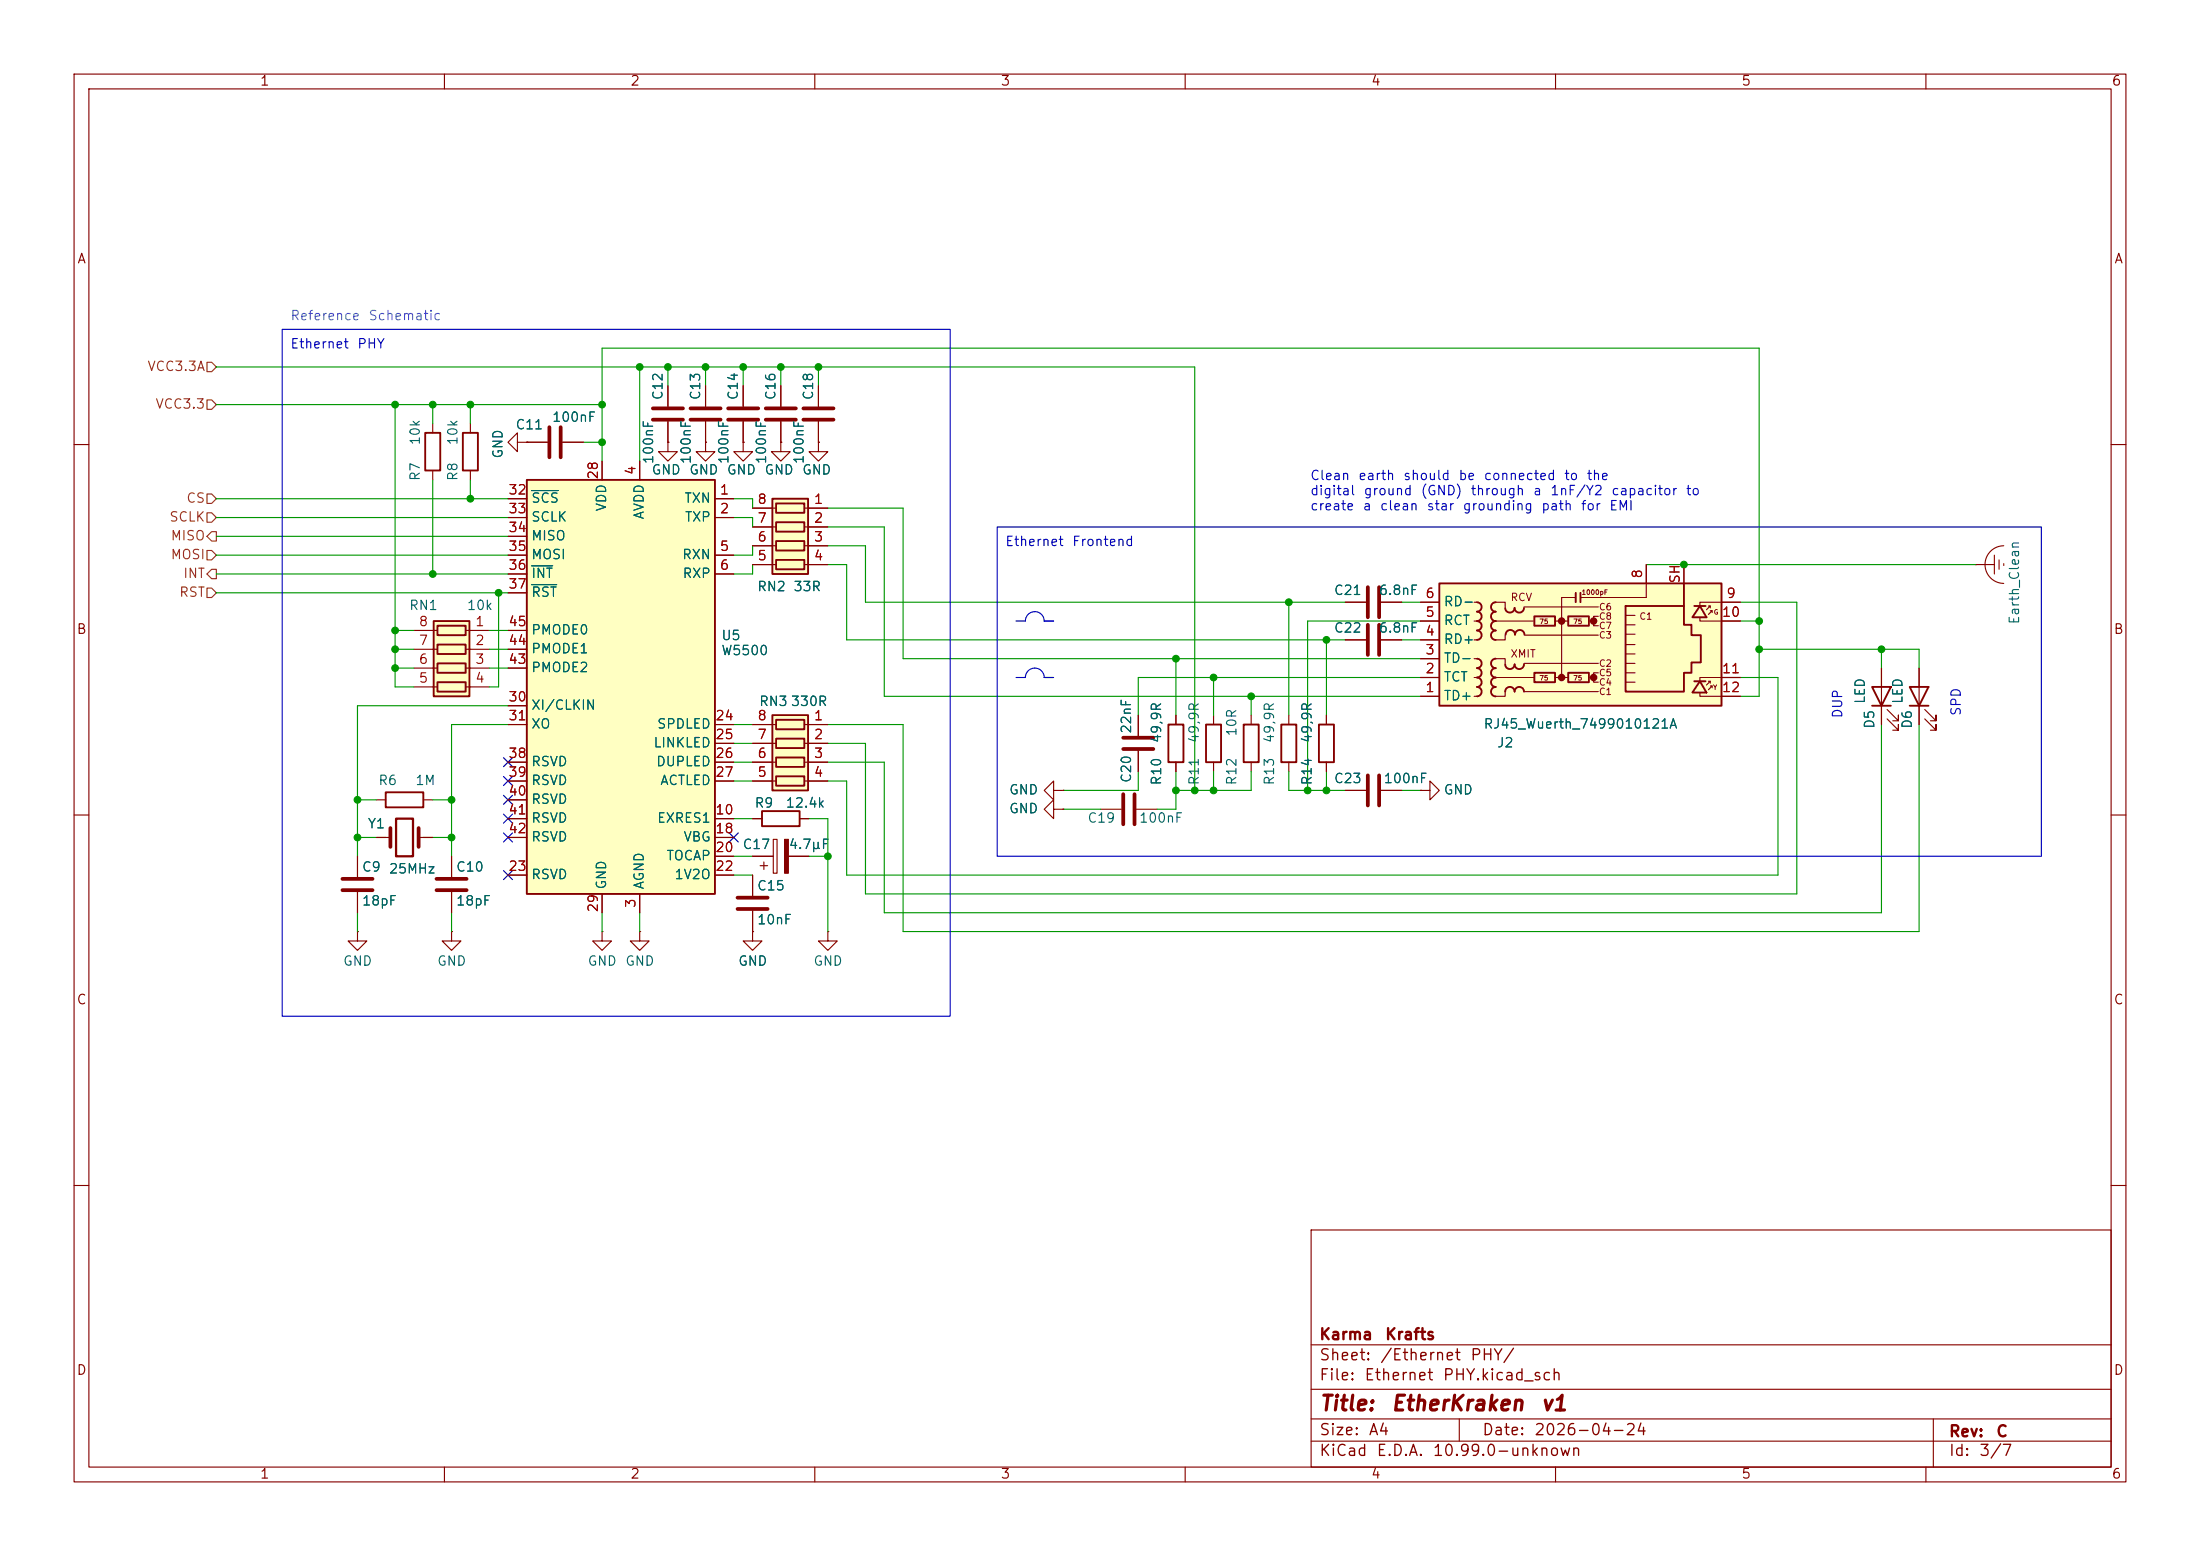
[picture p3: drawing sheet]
<svg xmlns="http://www.w3.org/2000/svg" width="297mm" height="210mm" viewBox="0 0 297 210" stroke-linecap="round" stroke-linejoin="round" font-family="sans-serif">
<g fill="none" stroke="#840000" stroke-width=".15">
<path d="M10 10h277v190h-277zM12 12h273v186h-273zM60 10v2M110 10v2M160 10v2M210 10v2M260 10v2M110.5 59.7v1.3h1.3l-1.3 1.2-1.3-1.2h1.3M110.5 59.7h.1M10 60h2M285 60h2M10 110h2"/>
<path d="M285 110h2M101.6 125.7v1.3h1.3l-1.3 1.3-1.3-1.3h1.3M101.6 125.7h.1M10 160h2M177 166h108v32h-108zM285 160h2M60 198v2M110 198v2M160 198v2M177 194.5h108M177 191.5h108M177 187.5h108"/>
<path d="M177 181.5h108M197 191.5v3M210 198v2M260 198v2M261 191.5v6.5"/>
</g>
<path d="M71.1 64.8h25.4v55.9h-25.4z" fill="#ffffc2"/>
<path d="M71.1 64.8h25.4v55.9h-25.4z" fill="none" stroke="#840000" stroke-width=".25"/>
<g fill="none" stroke="#840000" stroke-width=".15">
<path d="M68.6 67.3h2.5M68.6 69.9h2.5M68.6 74.9h2.5M68.6 77.5h2.5M68.6 72.4h2.5M81.3 62.2v2.6M86.4 62.2v2.6M96.5 67.3h2.6M96.5 69.9h2.6M96.5 74.9h2.6M96.5 77.5h2.6M68.6 97.8h2.5"/>
<path d="M68.6 95.3h2.5M68.6 80h2.5M68.6 90.2h2.5M68.6 87.6h2.5M68.6 85.1h2.5M96.5 97.8h2.6M68.6 110.5h2.5M68.6 113h2.5M68.6 118.1h2.5M68.6 102.9h2.5M68.6 105.4h2.5M68.6 108h2.5"/>
<path d="M96.5 110.5h2.6M96.5 113h2.6M96.5 115.6h2.6M96.5 118.1h2.6M96.5 100.3h2.6M96.5 102.9h2.6M96.5 105.4h2.6M81.3 120.7v2.5M86.4 120.7v2.5"/>
</g>
<path d="M71.8 66.2h3.6M71.8 76.4h2.8M71.8 78.9h3.4" fill="none" stroke="#006464" stroke-width=".15"/>
<path d="M104.3 67.3h4.8v10.2h-4.8z" fill="#ffffc2"/>
<path d="M104.3 67.3h4.8v10.2h-4.8zM104.8 67.9h3.8v1.3h-3.8zM104.8 70.5h3.8v1.3h-3.8zM104.8 73h3.8v1.3h-3.8zM104.8 75.6h3.8v1.2h-3.8z" fill="none" stroke="#840000" stroke-width=".25"/>
<path d="M101.6 68.6h3.2M101.6 71.1h3.2M101.6 73.7h3.2M101.6 76.2h3.2M108.6 68.6h3.2M108.6 71.1h3.2M108.6 73.7h3.2M108.6 76.2h3.2" fill="none" stroke="#840000" stroke-width=".15"/>
<path d="M58.5 83.8h4.9v10.2h-4.9z" fill="#ffffc2"/>
<path d="M58.5 83.8h4.9v10.2h-4.9zM59.1 84.5h3.8v1.2h-3.8zM59.1 87h3.8v1.3h-3.8zM59.1 89.5h3.8v1.3h-3.8zM59.1 92.1h3.8v1.2h-3.8z" fill="none" stroke="#840000" stroke-width=".25"/>
<path d="M55.9 85.1h3.2M55.9 87.6h3.2M55.9 90.2h3.2M55.9 92.7h3.2M62.9 85.1h3.1M62.9 87.6h3.1M62.9 90.2h3.1M62.9 92.7h3.1" fill="none" stroke="#840000" stroke-width=".15"/>
<path d="M104.3 96.5h4.8v10.2h-4.8z" fill="#ffffc2"/>
<g fill="none" stroke="#840000" stroke-width=".25">
<path d="M57.4 58.4h2v5.1h-2zM62.5 58.4h2v5.1h-2zM104.3 96.5h4.8v10.2h-4.8zM104.8 97.2h3.8v1.2h-3.8zM104.8 99.7h3.8v1.3h-3.8zM157.7 97.8h2.1v5.1h-2.1zM162.8 97.8h2v5.1h-2zM173 97.8h2v5.1h-2zM178.1 97.8h2v5.1h-2zM52.1 106.9h5v2.1h-5zM102.9 109.5h5v2h-5zM104.8 102.2h3.8v1.3h-3.8z"/>
<path d="M104.8 104.8h3.8v1.2h-3.8z"/>
</g>
<g fill="none" stroke="#840000" stroke-width=".15">
<path d="M58.4 57.2v1.2M63.5 57.2v1.2M90.2 52.1v2.8M90.2 56.9v2.8M95.2 59.7v1.3h1.3l-1.3 1.2-1.2-1.2h1.2M95.2 59.7h.1M58.4 63.5v1.3M63.5 63.5v1.3M101.6 97.8h3.2M108.6 97.8h3.2M153.7 96.5v2.8M158.7 96.5v1.3"/>
<path d="M163.8 96.5v1.3M174 96.5v1.3M179.1 96.5v1.3M181.6 86.4h2.8M181.6 81.3h2.8M186.4 86.4h2.8M186.4 81.3h2.8M50.8 108h1.3M50.8 113h1.9M56.5 113h1.9M57.1 108h1.3M61 115.6v2.8"/>
<path d="M101.6 100.3h3.2M101.6 102.9h3.2M101.6 105.4h3.2M101.6 110.5h1.3M101.6 115.6h2.8M102.6 116.8h1M103.1 116.3v1M104.4 113.3h.5v4.6h-.5zM106.4 115.6h2.8M107.9 110.5h1.3M108.6 100.3h3.2M108.6 102.9h3.2"/>
<path d="M108.6 105.4h3.2M142.2 106.7v-1.3l-1.2 1.3 1.2 1.3v-1.3h1.3M142.2 109.2v-1.2l-1.2 1.2 1.2 1.3v-1.3h1.3M143.5 106.7h.1M143.5 109.2h.1M148.6 109.2h2.8M153.4 109.2h2.8M153.7 101.3v2.8M158.7 102.9v1.2M163.8 102.9v1.2M174 102.9v1.2M179.1 102.9v1.2"/>
<path d="M181.6 106.7h2.8M186.4 106.7h2.8M48.3 125.7v1.3h1.2l-1.2 1.3-1.3-1.3h1.3M48.3 125.7h.1M61 120.4v2.8"/>
</g>
<g fill="none" stroke="#840000" stroke-width=".51">
<path d="M88.1 55.1h4.1M88.1 56.6h4.1M184.7 79.2v4.1M186.2 79.2v4.1M151.6 99.6h4.1M184.7 84.3v4.1M186.2 84.3v4.1M52.7 111.8v2.5M56.5 111.8v2.5M58.9 118.6h4.1M151.6 101.1h4.1M151.6 107.2v4.1"/>
<path d="M153.2 107.2v4.1M184.7 104.6v4.1M186.2 104.6v4.1M58.9 120.1h4.1"/>
</g>
<path d="M53.5 110.5h2.3v5.1h-2.3z" fill="none" stroke="#840000" stroke-width=".3"/>
<path d="M105.9 113.3h.5v4.6h-.5z" fill="#840000" stroke="#840000" stroke-width=".15"/>
<path d="M194.3 78.7h38.1v16.6h-38.1z" fill="#ffffc2"/>
<g fill="#840000" stroke="#840000" stroke-width=".51">
<circle cx="210.8" cy="91.4" r=".25"/>
<circle cx="210.8" cy="83.8" r=".25"/>
<circle cx="215.1" cy="91.4" r=".25"/>
<circle cx="215.1" cy="83.8" r=".25"/>
</g>
<g fill="none" stroke="#840000" stroke-width=".15">
<path d="M69.8 59.7v-1.3l-1.2 1.3 1.2 1.3v-1.3h1.3M71.1 59.7h.1M71.1 59.7h2.8M75.9 59.7h2.8M90.2 59.7v1.3h1.2l-1.2 1.2-1.3-1.2h1.3M90.2 59.7h.1M90.2 52.1v2.8M90.2 56.9v2.8M95.2 59.7h.1M95.2 52.1v2.8M95.2 56.9v2.8M100.3 59.7v1.3h1.3l-1.3 1.2-1.2-1.2h1.2"/>
<path d="M100.3 59.7h.1M100.3 52.1v2.8M100.3 56.9v2.8M105.4 59.7v1.3h1.3l-1.3 1.2-1.3-1.2h1.3M105.4 59.7h.1M105.4 52.1v2.8M105.4 56.9v2.8M110.5 59.7h.1M110.5 52.1v2.8M110.5 56.9v2.8M68.6 67.3h2.5M68.6 69.9h2.5"/>
<path d="M68.6 74.9h2.5M68.6 77.5h2.5M68.6 72.4h2.5M81.3 62.2v2.6M86.4 62.2v2.6M96.5 67.3h2.6M96.5 69.9h2.6M96.5 74.9h2.6M96.5 77.5h2.6M101.6 76.2h2.5M101.6 68.6h2.5M101.6 71.1h2.5"/>
<path d="M101.6 73.7h2.5M109.2 76.2h2.6M109.2 68.6h2.6M109.2 71.1h2.6M109.2 73.7h2.6M222.2 76.2v4.4h-8.8M227.3 76.2v2.5M266.7 76.2h.1M266.7 76.2h2.5M269.2 74.9v2.6M269.9 75.6v1.2M270.5 73.7a2.54 2.54 0 0 0-2.5 2.5 2.54 2.54 0 0 0 2.5 2.5"/>
<path d="M270.5 76.1v.2M68.6 97.8h2.5M68.6 95.3h2.5M68.6 80h2.5M68.6 90.2h2.5M68.6 87.6h2.5M68.6 85.1h2.5M96.5 97.8h2.6M101.6 97.8h2.5M109.2 97.8h2.6M153.7 96.5v2.8M158.7 96.5v1.3"/>
<path d="M168.9 96.5v1.3M179.1 96.5v1.3M181.6 86.4h2.8M181.6 81.3h2.8M186.4 86.4h2.8M186.4 81.3h2.8M191.8 91.4h2.5M191.8 83.8h2.5M191.8 94h2.5M191.8 88.9h2.5M191.8 86.4h2.5M191.8 81.3h2.5"/>
<path d="M199 91.4h.4M199 83.8h.4M199 94h.4M199 88.9h.4M199 86.4h.4M199 81.3h.4M201.9 88.9h1.3v.6M201.9 81.3h1.3v.6M201.9 91.4h5.2M201.9 83.8h5.1M203.2 93.3v.7h-1.3M203.2 85.7v.7h-1.3"/>
<path d="M205.7 93.3h10.1M205.7 89.5h10.1M205.7 81.9h10.1M205.9 85.7h9.9M209.9 91.4h1.8M209.9 83.8h1.8M212.7 80.6h-1.9v10.8M214.6 91.4h.5M214.6 83.8h.5M215.8 90.8h-.7v1.3h.7M215.8 83.2h-.7v1.3h.7M219.5 89.5h1.2"/>
<path d="M219.5 88.3h1.2M219.5 87h1.2M219.5 85.6h1.2M219.5 84.3h1.2M219.5 92.1h1.2M219.5 90.8h1.2M219.5 83.1h1.2M229.5 93.5v.5h5.4M229.5 83.3v.5h5.4M230.6 91.9h.3l-.5 .6M230.6 81.8h.3l-.5 .5M230.9 92.6h.2l-.5 .5"/>
<path d="M230.9 82.4h.2l-.5 .5M230.9 81.8v.2M230.9 91.9v.3M231.1 82.4v.3M231.1 92.6v.2M234.9 91.4h-5.4v.5M234.9 81.3h-5.4v.5M254 90.2v7.6M254.8 97l1.5 1.6v-.8v.8h-.8M254.8 95.8l1.5 1.5v-.8v.8h-.8M259.1 90.2v7.6M259.8 97l1.6 1.6v-.8v.8h-.8"/>
<path d="M259.8 95.8l1.6 1.5v-.8v.8h-.8M48.3 115.6v2.8M50.8 113h1.3M57.1 113h1.3M61 115.6v2.8M68.6 110.5h2.5M68.6 113h2.5M68.6 118.1h2.5M68.6 102.9h2.5M68.6 105.4h2.5M68.6 108h2.5M96.5 110.5h2.6"/>
<path d="M96.5 113h2.6M96.5 115.6h2.6M96.5 118.1h2.6M96.5 100.3h2.6M96.5 102.9h2.6M96.5 105.4h2.6M101.6 118.1v2.8M101.6 110.5h1.3M101.6 115.6h2.8M101.6 100.3h2.5M101.6 102.9h2.5M101.6 105.4h2.5"/>
<path d="M106.4 115.6h2.8M107.9 110.5h1.3M109.2 100.3h2.6M109.2 102.9h2.6M109.2 105.4h2.6M143.5 109.2h.1M143.5 106.7h.1M153.7 101.3v2.8M158.7 102.9v1.2M168.9 102.9v1.2M179.1 102.9v1.2M181.6 106.7h2.8"/>
<path d="M186.4 106.7h2.8M191.8 106.7h1.2v-1.3l1.3 1.3-1.3 1.3v-1.3M191.8 106.7h.1M48.3 120.4v2.8M61 125.7v1.3h1.2l-1.2 1.3-1.3-1.3h1.3M61 125.7h.1M61 120.4v2.8M81.3 125.7v1.3h1.2l-1.2 1.3-1.3-1.3h1.3M81.3 125.7h.1M81.3 120.7v2.5M86.4 125.7v1.3h1.2l-1.2 1.3-1.3-1.3h1.3M86.4 125.7h.1"/>
<path d="M86.4 120.7v2.5M101.6 125.7h.1M101.6 122.9v2.8M111.8 125.7v1.3h1.2l-1.2 1.3-1.3-1.3h1.3M111.8 125.7h.1"/>
</g>
<g fill="none" stroke="#840000" stroke-width=".25">
<path d="M194.3 78.7h38.1v16.6h-38.1zM227.3 78.7v3.1M167.9 97.8h2v5.1h-2zM199.4 81.3a.64 .64 0 0 1 .6 .6 .64 .64 0 0 1-.6 .7 .64 .64 0 0 1 .6 .6 .64 .64 0 0 1-.6 .6 .64 .64 0 0 1 .6 .7 .64 .64 0 0 1-.6 .6 .63 .63 0 0 1 .6 .6 .63 .63 0 0 1-.6 .7M199.4 91.4a.64 .64 0 0 1 .6 .7 .64 .64 0 0 1-.6 .6 .63 .63 0 0 1 .6 .6 .63 .63 0 0 1-.6 .7M199.4 88.9a.64 .64 0 0 1 .6 .6 .64 .64 0 0 1-.6 .7 .63 .63 0 0 1 .6 .6 .63 .63 0 0 1-.6 .6M201.9 91.4a.64 .64 0 0 0-.6 .7 .64 .64 0 0 0 .6 .6 .64 .64 0 0 0-.6 .6 .64 .64 0 0 0 .6 .7M201.9 88.9a.64 .64 0 0 0-.6 .6 .64 .64 0 0 0 .6 .7 .64 .64 0 0 0-.6 .6 .64 .64 0 0 0 .6 .6M201.9 81.3a.64 .64 0 0 0-.6 .6 .64 .64 0 0 0 .6 .7 .64 .64 0 0 0-.6 .6 .64 .64 0 0 0 .6 .6 .64 .64 0 0 0-.6 .7 .64 .64 0 0 0 .6 .6 .64 .64 0 0 0-.6 .6 .64 .64 0 0 0 .6 .7M203.2 93.3a.64 .64 0 0 1 .6-.6 .64 .64 0 0 1 .7 .6 .64 .64 0 0 1 .6-.6 .64 .64 0 0 1 .6 .6M203.2 89.7a.64 .64 0 0 0 .6 .6 .64 .64 0 0 0 .7-.6 .64 .64 0 0 0 .6 .6 .64 .64 0 0 0 .6-.6M203.2 82a.64 .64 0 0 0 .6 .7 .64 .64 0 0 0 .7-.7 .64 .64 0 0 0 .6 .7 .64 .64 0 0 0 .6-.7"/>
<path d="M203.3 85.7a.64 .64 0 0 1 .6-.7 .64 .64 0 0 1 .6 .7 .64 .64 0 0 1 .7-.7 .64 .64 0 0 1 .6 .7M207.1 90.8h2.8v1.3h-2.8zM207.1 83.2h2.8v1.3h-2.8zM211.7 90.8h2.8v1.3h-2.8zM211.7 83.2h2.8v1.3h-2.8zM212.7 80v1.3M213.4 80v1.3M219.5 81.8h7.8v2.5h1v1.4h1.3v3.7h-1.3v1.4h-1v2.5h-7.8zM228.7 91.9h1.6M228.7 81.8h1.6M229.5 91.9l.9 1.6h-1.9zM229.5 81.8l.9 1.5h-1.9z"/>
<path d="M252.7 92.7h2.6l-1.3 2.6zM252.7 95.3h2.6M257.8 92.7h2.5l-1.2 2.6zM257.8 95.3h2.5"/>
</g>
<g fill="none" stroke="#840000" stroke-width=".51">
<path d="M74.2 57.7v4M75.7 57.7v4M93.2 55.1h4.1M93.2 56.6h4.1M98.3 55.1h4.1M98.3 56.6h4.1M103.4 55.1h4M103.4 56.6h4M108.5 55.1h4M108.5 56.6h4M46.2 118.6h4.1M46.2 120.1h4.1"/>
<path d="M99.6 121.2h4M99.6 122.7h4"/>
</g>
<path d="M27.9 54h.7l.6 .6-.6 .6h-.7zM27.9 48.9h.7l.6 .6-.6 .7h-.7zM27.9 69.2h.7l.6 .7-.6 .6h-.7zM27.9 77.5l.7-.7h.6v1.3h-.6zM27.9 74.3h.7l.6 .6-.6 .7h-.7zM27.9 79.4h.7l.6 .6-.6 .6h-.7zM27.9 66.7h.7l.6 .6-.6 .6h-.7zM28.6 71.8h.6v1.2h-.6l-.7-.6z" fill="none" stroke="#725600" stroke-width=".15"/>
<path d="M38.1 44.5h90.2v92.7h-90.2zM134.6 71.1h141v44.5h-141zM137.2 91.4h1.2a1.27 1.27 0 0 1 1.3-1.2 1.27 1.27 0 0 1 1.3 1.2h1.2M137.2 83.8h1.2a1.27 1.27 0 0 1 1.3-1.2 1.27 1.27 0 0 1 1.3 1.2h1.2" fill="none" stroke="#0000c2" stroke-width=".15"/>
<g fill="none" stroke="#009600" stroke-width=".15">
<path d="M29.2 49.5h132.1v57.2M29.2 54.6h52.1M53.3 54.6v38.1h2.6M58.4 54.6v2.6M63.5 54.6v2.6M78.7 59.7h2.6M86.4 49.5v12.7M90.2 49.5v2.6M95.2 49.5v2.6M100.3 49.5v2.6M105.4 49.5v2.6M110.5 49.5v2.6"/>
<path d="M29.2 69.9h39.4M29.2 67.3h39.4M29.2 77.5h39.4M29.2 72.4h39.4M29.2 74.9h39.4M58.4 64.8v12.7M63.5 64.8v2.5M81.3 62.2v-15.2h156.2v47h-2.6M99.1 69.9h2.5v1.2M99.1 67.3h2.5v1.3M101.6 73.7v1.2h-2.5M101.6 76.2v1.3h-2.5"/>
<path d="M111.8 73.7h5v7.6h64.8M111.8 71.1h7.6v22.9h72.4M111.8 76.2h2.5v10.2h67.3M111.8 68.6h10.1v20.3h69.9M222.2 76.2h44.5M29.2 80h39.4M53.3 87.6h2.6M53.3 85.1h2.6M53.3 90.2h2.6M66 87.6h2.6M66 85.1h2.6M66 90.2h2.6"/>
<path d="M67.3 80v12.7h-1.3M68.6 97.8h-7.6v17.8M68.6 95.3h-20.3v20.3M99.1 97.8h2.5M111.8 97.8h10.1v27.9h137.2v-27.9M158.7 88.9v7.6M163.8 91.4v5.1M168.9 94v2.5M174 81.3v15.2M179.1 86.4v10.1M189.2 81.3h2.6M189.2 86.4h2.6"/>
<path d="M191.8 91.4h-38.1v5.1M191.8 83.8h-15.3v22.9M234.9 81.3h7.7v39.4h-125.8v-20.4h-5M234.9 91.4h5.1v26.7h-125.7v-12.7h-2.5M234.9 83.8h2.6M237.5 87.6h21.6v2.6M254 97.8v25.4h-134.6v-20.3h-7.6M254 87.6v2.6M48.3 113h2.5M48.3 108h2.5M58.4 113h2.6M58.4 108h2.6"/>
<path d="M99.1 100.3h2.5M99.1 110.5h2.5M99.1 118.1h2.5M99.1 105.4h2.5M99.1 102.9h2.5M99.1 115.6h2.5M109.2 110.5h2.6v15.2M109.2 115.6h2.6M143.5 109.2h5.1M153.7 104.1v2.6h-10.2M158.7 104.1v5.1h-2.5M163.8 104.1v2.6"/>
<path d="M168.9 104.1v2.6h-10.2M174 104.1v2.6h7.6M179.1 104.1v2.6M189.2 106.7h2.6M48.3 123.2v2.5M61 123.2v2.5M81.3 123.2v2.5M86.4 123.2v2.5"/>
</g>
<g fill="none" stroke="#000084" stroke-width=".15">
<path d="M68 109.9l1.2 1.2M68 107.3l1.2 1.3M68 102.3l1.2 1.2M68 104.8l1.2 1.2M68 117.5l1.2 1.2M68 112.4l1.2 1.2M69.2 109.9l-1.2 1.2M69.2 107.3l-1.2 1.3M69.2 102.3l-1.2 1.2M69.2 104.8l-1.2 1.2M69.2 117.5l-1.2 1.2M69.2 112.4l-1.2 1.2"/>
<path d="M98.5 112.4l1.2 1.2M99.7 112.4l-1.2 1.2"/>
</g>
<path d="M71.8 66.2h3.6M71.8 76.4h2.8M71.8 78.9h3.4" fill="none" stroke="#006464" stroke-width=".15"/>
<g fill="#009600" stroke="#009600" stroke-width=".14">
<circle cx="81.3" cy="59.7" r=".46"/>
<circle cx="86.4" cy="49.5" r=".46"/>
<circle cx="90.2" cy="49.5" r=".46"/>
<circle cx="111.8" cy="115.6" r=".46"/>
<circle cx="158.7" cy="88.9" r=".46"/>
<circle cx="161.3" cy="106.7" r=".46"/>
<circle cx="100.3" cy="49.5" r=".46"/>
<circle cx="237.5" cy="83.8" r=".46"/>
<circle cx="95.2" cy="49.5" r=".46"/>
<circle cx="110.5" cy="49.5" r=".46"/>
<circle cx="158.7" cy="106.7" r=".46"/>
<circle cx="105.4" cy="49.5" r=".46"/>
<circle cx="163.8" cy="91.4" r=".46"/>
<circle cx="163.8" cy="106.7" r=".46"/>
<circle cx="168.9" cy="94" r=".46"/>
<circle cx="174" cy="81.3" r=".46"/>
<circle cx="176.5" cy="106.7" r=".46"/>
<circle cx="179.1" cy="86.4" r=".46"/>
<circle cx="179.1" cy="106.7" r=".46"/>
<circle cx="227.3" cy="76.2" r=".46"/>
<circle cx="254" cy="87.6" r=".46"/>
<circle cx="237.5" cy="87.6" r=".46"/>
<circle cx="81.3" cy="54.6" r=".46"/>
<circle cx="63.5" cy="67.3" r=".46"/>
<circle cx="58.4" cy="77.5" r=".46"/>
<circle cx="67.3" cy="80" r=".46"/>
<circle cx="53.3" cy="85.1" r=".46"/>
<circle cx="53.3" cy="90.2" r=".46"/>
<circle cx="48.3" cy="108" r=".46"/>
<circle cx="61" cy="108" r=".46"/>
<circle cx="48.3" cy="113" r=".46"/>
<circle cx="61" cy="113" r=".46"/>
<circle cx="53.3" cy="54.6" r=".46"/>
<circle cx="58.4" cy="54.6" r=".46"/>
<circle cx="63.5" cy="54.6" r=".46"/>
<circle cx="53.3" cy="87.6" r=".46"/>
</g>
<g font-size="2" fill="#840000">
<text x="178" y="190.9">Title:</text>
<text x="187.7" y="190.9">EtherKraken</text>
<text x="207.9" y="190.9">v1</text>
</g>
<g font-size="1.5" fill="#840000">
<text x="178" y="184">Sheet:</text>
<text x="178" y="181.2">Karma</text>
<text x="186.2" y="184">/Ethernet</text>
<text x="186.9" y="181.2">Krafts</text>
<text x="198.4" y="184">PHY/</text>
<text x="178" y="186.7">File:</text>
<text x="184.1" y="186.7">Ethernet</text>
<text x="194.7" y="186.7">PHY.kicad_sch</text>
<text x="178" y="196.9">KiCad</text>
<text x="178" y="194.1">Size:</text>
<text x="184.7" y="194.1">A4</text>
<text x="185.7" y="196.9">E.D.A.</text>
<text x="193.3" y="196.9">10.99.0-unknown</text>
<text x="200" y="194.1">Date:</text>
<text x="207" y="194.1">2026-04-24</text>
<text x="263" y="194.3">Rev:</text>
<text x="263" y="196.9">Id:</text>
<text x="267.1" y="196.9">3/7</text>
<text x="269.4" y="194.3">C</text>
</g>
<g font-size="1.3" fill="#840000">
<text x="35" y="11.9">1</text>
<text x="85" y="11.9">2</text>
<text x="135" y="11.9">3</text>
<text x="185" y="11.9">4</text>
<text x="235" y="11.9">5</text>
<text x="285" y="11.9">6</text>
<text x="10.3" y="35.9">A</text>
<text x="285.3" y="35.9">A</text>
<text x="10.3" y="85.9">B</text>
<text x="285.3" y="85.9">B</text>
<text x="10.3" y="135.9">C</text>
<text x="285.3" y="135.9">C</text>
<text x="10.3" y="185.9">D</text>
<text x="285.3" y="185.9">D</text>
<text x="35" y="199.9">1</text>
<text x="85" y="199.9">2</text>
<text x="135" y="199.9">3</text>
<text x="185" y="199.9">4</text>
<text x="235" y="199.9">5</text>
<text x="285" y="199.9">6</text>
</g>
<g font-size="1.3" fill="#00a7ff">
<text x="39.1" y="43.5">Reference</text>
<text x="49.6" y="43.5">Schematic</text>
</g>
<g font-size="1.3" fill="#0000c2">
<text x="39.1" y="47.3">Ethernet</text>
<text x="48.1" y="47.3">PHY</text>
<text x="176.8" y="65.1">Clean</text>
<text x="183.3" y="65.1">earth</text>
<text x="189.3" y="65.1">should</text>
<text x="196.8" y="65.1">be</text>
<text x="200.2" y="65.1">connected</text>
<text x="211.1" y="65.1">to</text>
<text x="214.1" y="65.1">the</text>
<text x="176.8" y="67.2">digital</text>
<text x="176.8" y="69.2">create</text>
<text x="183.9" y="69.2">a</text>
<text x="184" y="67.2">ground</text>
<text x="186.2" y="69.2">clean</text>
<text x="191.7" y="67.2">(GND)</text>
<text x="192.5" y="69.2">star</text>
<text x="197.4" y="69.2">grounding</text>
<text x="198.4" y="67.2">through</text>
<text x="206.9" y="67.2">a</text>
<text x="208" y="69.2">path</text>
<text x="209.2" y="67.2">1nF/Y2</text>
<text x="213.3" y="69.2">for</text>
<text x="217.2" y="69.2">EMI</text>
<text x="217.4" y="67.2">capacitor</text>
<text x="227.5" y="67.2">to</text>
<text x="135.6" y="74">Ethernet</text>
<text x="144.6" y="74">Frontend</text>
<text x="249" y="97" transform="rotate(-90 249 97)">DUP</text>
<text x="265" y="96.7" transform="rotate(-90 265 96.7)">SPD</text>
</g>
<g font-size="1.3" fill="#725600">
<text x="19.8" y="50.4">VCC3.3A</text>
<text x="20.9" y="55.5">VCC3.3</text>
<text x="22.8" y="70.7">SCLK</text>
<text x="25.1" y="68.2">CS</text>
<text x="23" y="73.3">MISO</text>
<text x="23" y="75.8">MOSI</text>
<text x="24.1" y="80.9">RST</text>
<text x="24.6" y="78.3">INT</text>
</g>
<g font-size="1.3" fill="#006464">
<text x="69.5" y="58.3">C11</text>
<text x="74.4" y="57.3">100nF</text>
<text x="89.8" y="54.1" transform="rotate(-90 89.8 54.1)">C12</text>
<text x="94.8" y="54.1" transform="rotate(-90 94.8 54.1)">C13</text>
<text x="99.9" y="54.1" transform="rotate(-90 99.9 54.1)">C14</text>
<text x="105" y="54.1" transform="rotate(-90 105 54.1)">C16</text>
<text x="110.1" y="54.1" transform="rotate(-90 110.1 54.1)">C18</text>
<text x="57" y="65" transform="rotate(-90 57 65)">R7</text>
<text x="57" y="60.2" transform="rotate(-90 57 60.2)">10k</text>
<text x="62.1" y="65" transform="rotate(-90 62.1 65)">R8</text>
<text x="62.1" y="60.2" transform="rotate(-90 62.1 60.2)">10k</text>
<text x="68.2" y="62" transform="rotate(-90 68.2 62)">GND</text>
<text x="87.9" y="64.4">GND</text>
<text x="88.5" y="62.7" transform="rotate(-90 88.5 62.7)">100nF</text>
<text x="93" y="64.4">GND</text>
<text x="93.6" y="62.7" transform="rotate(-90 93.6 62.7)">100nF</text>
<text x="98" y="64.4">GND</text>
<text x="98.7" y="62.7" transform="rotate(-90 98.7 62.7)">100nF</text>
<text x="103.1" y="64.4">GND</text>
<text x="103.7" y="62.7" transform="rotate(-90 103.7 62.7)">100nF</text>
<text x="108.2" y="64.4">GND</text>
<text x="108.8" y="62.7" transform="rotate(-90 108.8 62.7)">100nF</text>
<text x="71.6" y="68.2">SCS</text>
<text x="71.6" y="70.7">SCLK</text>
<text x="82.1" y="69.1" transform="rotate(-90 82.1 69.1)">VDD</text>
<text x="87.2" y="70.2" transform="rotate(-90 87.2 70.2)">AVDD</text>
<text x="92.3" y="68.2">TXN</text>
<text x="92.4" y="70.7">TXP</text>
<text x="71.6" y="73.3">MISO</text>
<text x="71.6" y="75.8">MOSI</text>
<text x="92" y="75.8">RXN</text>
<text x="55.1" y="82.7">RN1</text>
<text x="62.9" y="82.7">10k</text>
<text x="71.6" y="78.3">INT</text>
<text x="71.6" y="80.9">RST</text>
<text x="92.1" y="78.3">RXP</text>
<text x="102.1" y="80.1">RN2</text>
<text x="107" y="80.1">33R</text>
<text x="180" y="80.6">C21</text>
<text x="186" y="80.6">6.8nF</text>
<text x="194.8" y="82.1">RD-</text>
<text x="71.6" y="88.5">PMODE1</text>
<text x="71.6" y="86">PMODE0</text>
<text x="97.3" y="86.7">U5</text>
<text x="97.3" y="88.7">W5500</text>
<text x="180" y="85.7">C22</text>
<text x="186" y="85.7">6.8nF</text>
<text x="194.8" y="89.8">TD-</text>
<text x="194.8" y="87.2">RD+</text>
<text x="194.8" y="84.7">RCT</text>
<text x="272.9" y="84.4" transform="rotate(-90 272.9 84.4)">Earth_Clean</text>
<text x="71.6" y="91">PMODE2</text>
<text x="102.4" y="95.6">RN3</text>
<text x="106.7" y="95.6">330R</text>
<text x="194.8" y="94.8">TD+</text>
<text x="194.8" y="92.3">TCT</text>
<text x="252.1" y="95.1" transform="rotate(-90 252.1 95.1)">LED</text>
<text x="257.1" y="95.1" transform="rotate(-90 257.1 95.1)">LED</text>
<text x="71.6" y="96.1">XI/CLKIN</text>
<text x="71.6" y="98.7">XO</text>
<text x="88.1" y="101.2">LINKLED</text>
<text x="88.6" y="98.7">SPDLED</text>
<text x="153" y="99.1" transform="rotate(-90 153 99.1)">22nF</text>
<text x="157.1" y="100.4" transform="rotate(-90 157.1 100.4)">49,9R</text>
<text x="162.2" y="100.4" transform="rotate(-90 162.2 100.4)">49,9R</text>
<text x="167.2" y="99.5" transform="rotate(-90 167.2 99.5)">10R</text>
<text x="172.3" y="100.4" transform="rotate(-90 172.3 100.4)">49,9R</text>
<text x="177.4" y="100.4" transform="rotate(-90 177.4 100.4)">49,9R</text>
<text x="200.2" y="98.7">RJ45_Wuerth_7499010121A</text>
<text x="202" y="101.2">J2</text>
<text x="253.3" y="98.5" transform="rotate(-90 253.3 98.5)">D5</text>
<text x="258.4" y="98.5" transform="rotate(-90 258.4 98.5)">D6</text>
<text x="51" y="106.3">R6</text>
<text x="56" y="106.3">1M</text>
<text x="71.6" y="103.7">RSVD</text>
<text x="71.6" y="106.3">RSVD</text>
<text x="88.5" y="103.7">DUPLED</text>
<text x="89" y="106.3">ACTLED</text>
<text x="136.1" y="107.5">GND</text>
<text x="153" y="105.8" transform="rotate(-90 153 105.8)">C20</text>
<text x="157.1" y="106.1" transform="rotate(-90 157.1 106.1)">R10</text>
<text x="162.2" y="106.1" transform="rotate(-90 162.2 106.1)">R11</text>
<text x="167.2" y="106.1" transform="rotate(-90 167.2 106.1)">R12</text>
<text x="172.3" y="106.1" transform="rotate(-90 172.3 106.1)">R13</text>
<text x="177.4" y="106.1" transform="rotate(-90 177.4 106.1)">R14</text>
<text x="180" y="106">C23</text>
<text x="186.7" y="106">100nF</text>
<text x="194.8" y="107.5">GND</text>
<text x="49.5" y="112.1">Y1</text>
<text x="71.6" y="108.8">RSVD</text>
<text x="71.6" y="111.4">RSVD</text>
<text x="71.6" y="113.9">RSVD</text>
<text x="88.6" y="111.4">EXRES1</text>
<text x="92.2" y="113.9">VBG</text>
<text x="101.8" y="109.3">R9</text>
<text x="106" y="109.3">12.4k</text>
<text x="136.1" y="110.1">GND</text>
<text x="146.7" y="111.4">C19</text>
<text x="153.7" y="111.4">100nF</text>
<text x="48.8" y="118">C9</text>
<text x="52.4" y="118.2">25MHz</text>
<text x="61.5" y="118">C10</text>
<text x="71.6" y="119">RSVD</text>
<text x="89.9" y="116.4">TOCAP</text>
<text x="91" y="119">1V2O</text>
<text x="100.2" y="114.9">C17</text>
<text x="106.4" y="114.9">4.7µF</text>
<text x="48.8" y="122.5">18pF</text>
<text x="61.5" y="122.5">18pF</text>
<text x="82.1" y="120.1" transform="rotate(-90 82.1 120.1)">GND</text>
<text x="87.2" y="120.1" transform="rotate(-90 87.2 120.1)">AGND</text>
<text x="102.1" y="120.5">C15</text>
<text x="102.1" y="125.1">10nF</text>
<text x="46.2" y="130.7">GND</text>
<text x="58.9" y="130.7">GND</text>
<text x="79.2" y="130.7">GND</text>
<text x="84.3" y="130.7">GND</text>
<text x="99.6" y="130.7">GND</text>
<text x="109.7" y="130.7">GND</text>
</g>
<g font-size="1.3" fill="#a90000">
<text x="81" y="64.8" transform="rotate(-90 81 64.8)">28</text>
<text x="86.1" y="64.2" transform="rotate(-90 86.1 64.2)">4</text>
<text x="68.5" y="67.1">32</text>
<text x="68.5" y="69.6">33</text>
<text x="97.1" y="67.1">1</text>
<text x="97.1" y="69.6">2</text>
<text x="102.2" y="70.9">7</text>
<text x="102.2" y="68.3">8</text>
<text x="109.8" y="68.3">1</text>
<text x="109.8" y="70.9">2</text>
<text x="68.5" y="72.1">34</text>
<text x="68.5" y="74.7">35</text>
<text x="68.5" y="77.2">36</text>
<text x="97.1" y="74.7">5</text>
<text x="97.1" y="77.2">6</text>
<text x="102.2" y="75.9">5</text>
<text x="102.2" y="73.4">6</text>
<text x="109.8" y="73.4">3</text>
<text x="109.8" y="75.9">4</text>
<text x="68.5" y="79.8">37</text>
<text x="192.3" y="83.6">5</text>
<text x="192.3" y="81">6</text>
<text x="222" y="78.2" transform="rotate(-90 222 78.2)">8</text>
<text x="227.1" y="78.8" transform="rotate(-90 227.1 78.8)">SH</text>
<text x="232.4" y="83.6">10</text>
<text x="233" y="81">9</text>
<text x="56.4" y="89.9">6</text>
<text x="56.4" y="87.4">7</text>
<text x="56.4" y="84.8">8</text>
<text x="64.1" y="84.8">1</text>
<text x="64.1" y="87.4">2</text>
<text x="64.1" y="89.9">3</text>
<text x="68.5" y="89.9">43</text>
<text x="68.5" y="87.4">44</text>
<text x="68.5" y="84.8">45</text>
<text x="192.3" y="88.6">3</text>
<text x="192.3" y="86.1">4</text>
<text x="56.4" y="92.5">5</text>
<text x="64.1" y="92.5">4</text>
<text x="68.5" y="95">30</text>
<text x="192.3" y="93.7">1</text>
<text x="192.3" y="91.2">2</text>
<text x="232.4" y="91.2">11</text>
<text x="232.4" y="93.7">12</text>
<text x="68.5" y="97.5">31</text>
<text x="96.5" y="97.5">24</text>
<text x="96.5" y="100.1">25</text>
<text x="102.2" y="100.1">7</text>
<text x="102.2" y="97.5">8</text>
<text x="109.8" y="97.5">1</text>
<text x="109.8" y="100.1">2</text>
<text x="68.5" y="102.6">38</text>
<text x="68.5" y="105.2">39</text>
<text x="68.5" y="107.7">40</text>
<text x="96.5" y="102.6">26</text>
<text x="96.5" y="105.2">27</text>
<text x="102.2" y="105.2">5</text>
<text x="102.2" y="102.6">6</text>
<text x="109.8" y="102.6">3</text>
<text x="109.8" y="105.2">4</text>
<text x="68.5" y="110.2">41</text>
<text x="68.5" y="112.8">42</text>
<text x="96.5" y="110.2">10</text>
<text x="96.5" y="112.8">18</text>
<text x="68.5" y="117.9">23</text>
<text x="96.5" y="115.3">20</text>
<text x="96.5" y="117.9">22</text>
<text x="81" y="123.2" transform="rotate(-90 81 123.2)">29</text>
<text x="86.1" y="122.6" transform="rotate(-90 86.1 122.6)">3</text>
</g>
<g font-size="1" fill="#840000">
<text x="203.8" y="81.4">RCV</text>
<text x="203.8" y="89">XMIT</text>
</g>
<g font-size=".9" fill="#840000">
<text x="215.8" y="83.9">C8</text>
<text x="215.8" y="82.6">C6</text>
<text x="221.2" y="83.9">C1</text>
<text x="215.8" y="86.4">C3</text>
<text x="215.8" y="85.1">C7</text>
<text x="215.8" y="94">C1</text>
<text x="215.8" y="92.7">C4</text>
<text x="215.8" y="91.5">C5</text>
<text x="215.8" y="90.2">C2</text>
</g>
<g font-size=".6" fill="#840000">
<text x="213.5" y="80.4">1000pF</text>
<text x="231.3" y="83.1">G</text>
<text x="207.8" y="84.4">75</text>
<text x="212.3" y="84.4">75</text>
<text x="207.8" y="92">75</text>
<text x="212.3" y="92">75</text>
<text x="231.2" y="93.3">Y</text>
</g>
</svg>
